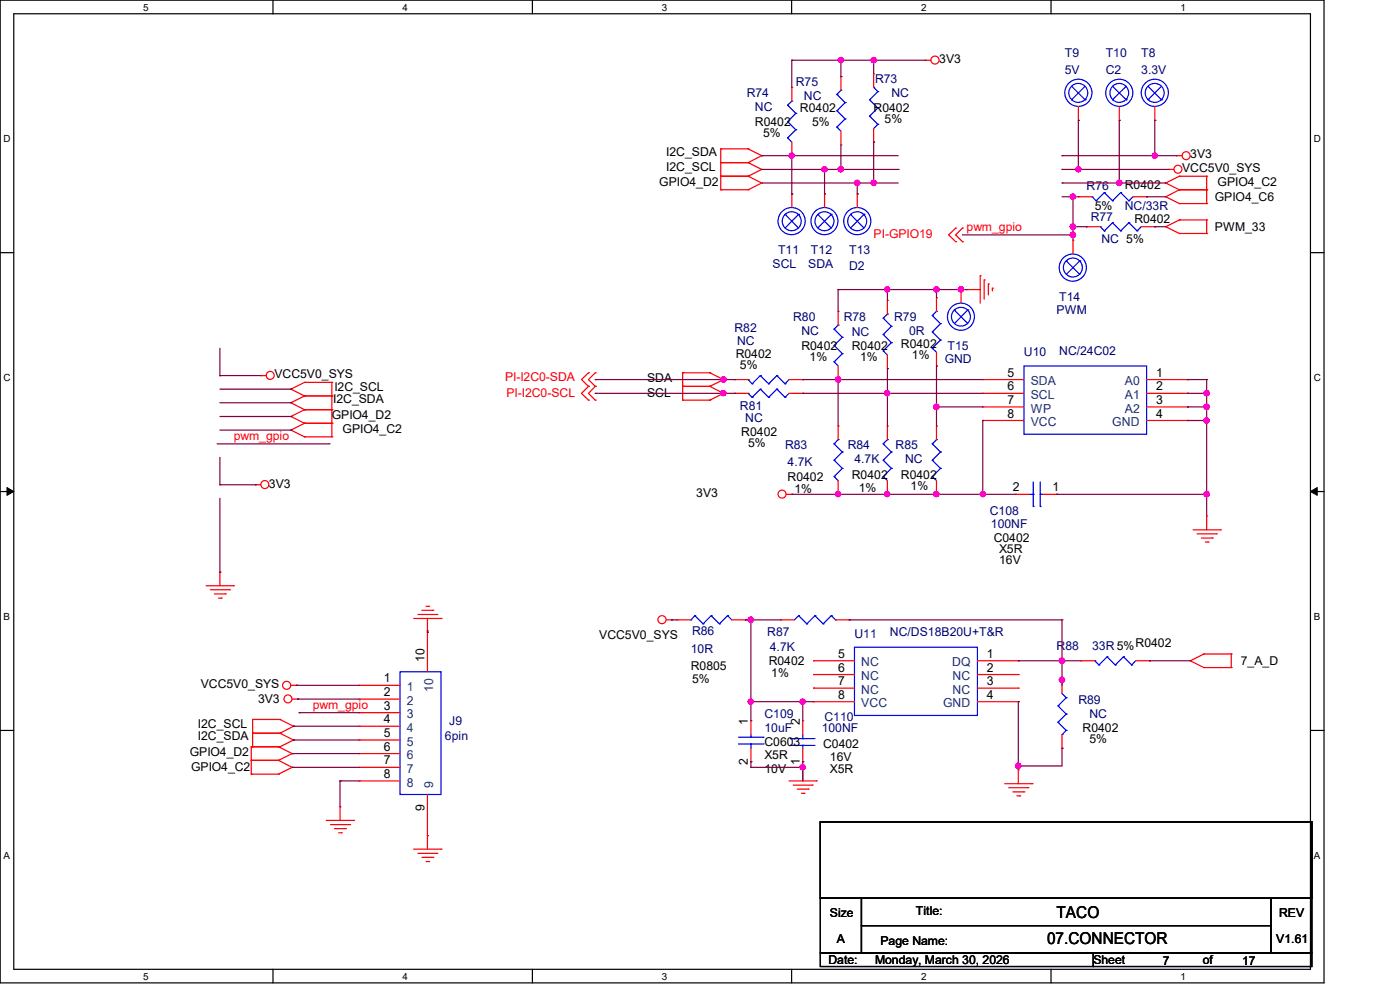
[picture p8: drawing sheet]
<svg xmlns="http://www.w3.org/2000/svg" width="297mm" height="210mm" viewBox="0 0 297 210" stroke-linecap="round" stroke-linejoin="round" font-family="sans-serif">
<g fill="none" stroke="#000" stroke-width=".25">
<path d="M0 0h280.9v208.5h-280.9zM2.9 2.9h275.1v202.7h-275.1zM57.9 0v2.9M112.9 0v2.9M167.9 0v2.9M223 0v2.9M0 53.6h2.9M278 53.6h2.9M0 104.3h2.9M278 104.3h2.9M0 154.9h2.9M278 154.9h2.9"/>
<path d="M174 174.3h104.3v16.2h-104.3zM174 190.5h8.8v11.6h-8.8zM182.8 190.5h86.8v5.8h-86.8zM182.8 196.3h86.8v5.8h-86.8zM269.6 190.5h8.7v11.6h-8.7zM57.9 205.6v2.9M112.9 205.6v2.9M167.9 205.6v2.9M174 202.1h57.9v2.9h-57.9zM223 205.6v2.9M231.9 202.1h46.4v2.9h-46.4z"/>
</g>
<path d="M1.5 103.4l1.4 .9-1.4 .8zM278 104.3l1.4-.9v1.7z" fill="#000"/>
<path d="M1.5 103.4l1.4 .9-1.4 .8zM278 104.3l1.4-.9v1.7z" fill="none" stroke="#000" stroke-width=".21"/>
<g fill="none" stroke="#f00" stroke-width=".25">
<path d="M168 18.5h.1M168 18.5v3M178.4 16.3h.1M178.4 16.3v2.8M185.3 15.7h.1M185.3 15.7v2.8M196.3 12.8h.1M196.3 12.8h1.2M152.9 37.4h.1M152.9 34.5h.1M152.9 31.6h.1M152.9 34.5h5.8"/>
<path d="M152.9 37.4h5.8M152.9 31.6v8.7M152.9 31.6h5.8M158.7 34.5h.1M158.7 37.4h.1M158.7 31.6h.1M158.7 34.5l2.9 1.4M158.7 31.6l2.9 1.4M158.7 37.4l2.9 1.4M161.6 35.9h.1M161.6 33h.1M161.6 38.8h.1"/>
<path d="M161.6 35.9l-2.9 1.5M161.6 33l-2.9 1.5M161.6 38.8l-2.9 1.5M168 33h.1M168 30.1v2.9M178.4 30.7h.1M178.4 27.8v2.9M185.3 30.1h.1M185.3 27.3v2.8M228.8 25.5h.1M228.8 22.6v2.9M237.4 25.5h.1"/>
<path d="M237.4 22.6v2.9M245 25.5h.1M245 22.6v2.9M247.3 38.8h.1M247.3 38.8l2.9 1.5M247.9 35.9h.1M247.9 35.9h1.1M249.6 33h.1M249.6 33h1.2M250.2 37.4h.1M250.2 37.4h5.8M250.2 37.4l-2.9 1.4"/>
<path d="M256 37.4h.1M256 37.4v5.8M152.9 40.3h.1M152.9 40.3h5.8M158.7 40.3h.1M168 41.1h.1M168 41.1v2.9M174.9 41.1h.1M174.9 41.1v2.9M181.9 41.1h.1M181.9 41.1v2.9M202.7 51.3h.1"/>
<path d="M202.7 48.4h.1M202.7 48.4l-1.4 1.4 1.4 1.5M204.2 51.3h.1M204.2 48.4h.1M204.2 48.4l-1.5 1.4 1.5 1.5M207.9 58.5h.1M207.9 58.5v5.8M208.8 59.4h.1M208.8 59.4v4.1M227.6 51h.1M227.6 51v2.9M228.8 41.7h.1"/>
<path d="M228.8 41.7h2.9M230.5 48.1h.1M230.5 48.1h2.9M240.4 41.7h2.8M242.1 48.1h2.9M243.2 41.7h.1M245 48.1h.1M247.3 41.7h.1M247.3 48.1h.1M247.3 41.7l2.9 1.5M247.3 48.1l2.9 1.4M250.2 40.3h.1"/>
<path d="M250.2 43.2h.1M250.2 46.7h.1M250.2 49.5h.1M250.2 40.3h5.8M250.2 40.3l-2.9 1.4M250.2 43.2h5.8M250.2 46.7h5.8M250.2 46.7l-2.9 1.4M250.2 49.5h5.8M256 43.2h.1M256 40.3h.1M256 49.5h.1"/>
<path d="M256 46.7h.1M256 46.7v2.8M55.3 79.7h.1M55.3 79.7h1.2M124.8 79.1h.1M124.8 79.1l-1.4 1.4 1.4 1.5M126.3 79.1h.1M126.3 79.1l-1.5 1.4 1.5 1.5M144.8 79.1h.1M144.8 79.1h5.8M144.8 79.1v5.8M150.6 79.1h.1"/>
<path d="M150.6 79.1l2.9 1.4M177.8 66h.1M177.8 66v3M177.8 77.6v2.9M188.3 78.2h.1M188.3 63.7h.1M188.3 63.7v2.9M188.3 75.3v2.9M198.7 77.6h.1M198.7 63.2h.1M198.7 63.2v2.8M198.7 74.7v2.9"/>
<path d="M203.9 61.4h.1M203.9 61.4v2.9M205 61.4h.1M205 61.4h2.9M209.7 60.2h.1M209.7 60.2v2.4M210.5 61.1h.1M210.5 61.1v.6M61.7 88.3h.1M61.7 85.4h.1M61.7 82.5h.1M61.7 91.2h.1"/>
<path d="M61.7 88.3l2.9 1.5M61.7 85.4l2.9 1.5M61.7 82.5l2.9 1.5M61.7 91.2l2.9 1.5M64.6 89.8h.1M64.6 86.9h.1M64.6 84h.1M64.6 81.1h.1M64.6 92.7h.1M64.6 89.8h5.8M64.6 86.9l-2.9 1.4M64.6 86.9h5.8"/>
<path d="M64.6 84h5.8M64.6 84l-2.9 1.4M64.6 81.1h5.8M64.6 81.1l-2.9 1.4M64.6 92.7h5.8M64.6 89.8l-2.9 1.4M70.4 86.9h.1M70.4 89.8h.1M70.4 84h.1M70.4 81.1h.1M70.4 92.7h.1M70.4 81.1v11.6"/>
<path d="M124.8 84.9h.1M124.8 82h.1M124.8 82l-1.4 1.4 1.4 1.5M126.3 84.9h.1M126.3 82h.1M126.3 82l-1.5 1.4 1.5 1.5M144.8 82h.1M144.8 84.9h.1M144.8 82h5.8M144.8 84.9h5.8M150.6 82h.1M150.6 84.9h.1"/>
<path d="M150.6 82l2.9 1.4M153.5 80.5h.1M153.5 83.4h.1M153.5 80.5l-2.9 1.5M153.5 83.4l-2.9 1.5M155.8 83.4h.1M155.8 80.5h.1M155.8 83.4h2.9M155.8 80.5h2.9M167.4 83.4h2.9M167.4 80.5h2.9M170.3 83.4h.1"/>
<path d="M170.3 80.5h.1M177.8 80.5h.1M177.8 90.4h.1M177.8 90.4v2.9M188.3 90.4h.1M188.3 90.4v2.9M198.7 90.4h.1M198.7 90.4v2.9M208.5 86.3h.1M208.5 89.2h.1M208.5 80.5h.1M208.5 83.4h.1"/>
<path d="M208.5 83.4h8.7M208.5 86.3h8.7M208.5 89.2h8.7M208.5 80.5h8.7M243.2 83.4h8.7M243.2 86.3h8.7M243.2 89.2h8.7M243.2 80.5h8.7M251.9 86.3h.1M251.9 89.2h.1M251.9 80.5h.1M251.9 83.4h.1"/>
<path d="M54.2 102.8h.1M54.2 102.8h1.1M166.8 104.9h1.2M168 104.9h.1M177.8 104.9h.1M177.8 101.9v3M188.3 104.9h.1M188.3 101.9v3M198.7 104.9h.1M198.7 101.9v3M215.5 104.9h.1M215.5 104.9h2.9"/>
<path d="M221.2 104.9h3M224.2 104.9h.1M253.1 112.4h5.8M254 113.2h4M254.8 114.1h2.4M255.7 115h.6M256 109.5h.1M256 109.5v2.9M256.3 115h.1M257.2 114.1h.1M258 113.2h.1M258.9 112.4h.1"/>
<path d="M43.7 124.2h5.8M44.6 125.1h4.1M45.5 126h2.3M46.4 126.9h.5M46.7 121.4h.1M46.7 121.4v2.8M46.9 126.9h.1M47.8 126h.1M48.7 125.1h.1M49.5 124.2h.1M87.8 131.2h5.8M88.6 130.3h4.1"/>
<path d="M89.5 129.5h2.3M90.4 128.6h.5M90.7 134.1h.1M90.7 133.8h.1M90.7 131.2v11.3M90.9 128.6h.1M91.8 129.5h.1M92.7 130.3h.1M93.6 131.2h.1M141.4 131.5h1.1M142.5 131.5h.1M143.6 131.5h.1"/>
<path d="M143.6 131.5h3M155.2 131.5h2.9M158.1 131.5h.1M165.7 131.5h.1M165.7 131.5h2.8M177.2 131.5h2.9M180.1 131.5h.1M255.4 138.7h.1M255.4 138.7l-2.9 1.5M255.4 138.7h5.8M261.2 138.7h.1M261.2 138.7v2.9"/>
<path d="M53.3 158.4h.1M53.3 158.4h6.1M53.3 158.4v5.8M53.6 158.4h.1M53.6 155.5h.1M53.6 152.6h.1M53.6 155.5h5.8M53.6 152.6v5.8M53.6 152.6h5.8M59.1 158.4h.1M59.1 158.4l2.9 1.5M59.4 155.5h.1"/>
<path d="M59.4 158.4h.1M59.4 152.6h.1M59.4 155.5l2.9 1.5M59.4 152.6l2.9 1.5M61.7 145.4h1.2M62 159.9h.1M62 159.9l-2.9 1.4M62 148.3h1.2M62.3 157h.1M62.3 154.1h.1M62.3 157l-2.9 1.4M62.3 154.1l-2.9 1.4"/>
<path d="M62.9 145.4h.1M63.2 148.3h.1M76.2 145.4h.1M76.2 148.3h.1M76.2 151.2h.1M76.2 154.1h.1M76.2 157h.1M76.2 159.9h.1M76.2 148.3h8.7M76.2 145.4h8.7M76.2 151.2h8.7M76.2 154.1h8.7"/>
<path d="M76.2 157h8.7M76.2 159.9h8.7M159.3 152.9h.1M159.3 152.9v2.9M159.3 158.7v2.9M170.3 152.9h.1M170.3 152.9v2.9M170.3 158.7v2.9M172.6 146h.1M172.6 148.8h.1M172.6 140.2h.1M172.6 143.1h.1"/>
<path d="M172.6 146h8.7M172.6 148.8h8.7M172.6 140.2h8.7M172.6 143.1h8.7M207.3 146h8.7M207.3 148.8h8.7M207.3 140.2h8.7M207.3 143.1h8.7M216 146h.1M216 148.8h.1M216 140.2h.1M216 143.1h.1"/>
<path d="M225.3 144.2h.1M225.3 158.7h.1M225.3 144.2v2.9M225.3 155.8v2.9M229.4 140.2h.1M229.4 140.2h2.8M240.9 140.2h2.9M243.8 140.2h.1M252.5 140.2h.1M252.5 140.2l2.9 1.4M255.4 141.6h.1M255.4 141.6h5.8"/>
<path d="M261.2 141.6h.1M53.3 161.3h.1M53.3 164.2h.1M53.3 161.3h5.8M53.3 164.2h5.8M59.1 161.3h.1M59.1 164.2h.1M59.1 161.3l2.9 1.5M62 162.8h.1M62 162.8l-2.9 1.4M69.2 174h5.8M70.1 174.9h4.1"/>
<path d="M71 175.8h2.3M71.8 176.7h.6M72.1 171.2h.1M72.1 171.2v2.8M72.4 176.7h.1M73.3 175.8h.1M74.2 174.9h.1M75 174h.1M76.2 162.8h.1M76.2 165.7h.1M76.2 165.7h8.7M76.2 162.8h8.7"/>
<path d="M90.7 177.2h.1M90.7 168.5v11.6M159.3 161.6h.1M167.4 165.7h5.8M168.3 166.5h4M169.1 167.4h2.3M170 168.3h.6M170.3 162.8h.1M170.3 161.6h.1M170.3 162.8v2.9M170.6 168.3h.1M171.4 167.4h.1"/>
<path d="M172.3 166.5h.1M173.2 165.7h.1M213.1 166.2h5.8M214 167.1h4.1M214.9 168h2.3M215.7 168.8h.6M216 163.3h.1M216 163.3v2.9M216.3 168.8h.1M217.2 168h.1M218.1 167.1h.1M218.9 166.2h.1"/>
<path d="M87.8 180.1h5.8M88.6 181h4.1M89.5 181.9h2.3M90.4 182.8h.5M90.9 182.8h.1M91.8 181.9h.1M92.7 181h.1M93.6 180.1h.1"/>
<circle cx="198.4" cy="12.7" r=".86"/>
<circle cx="249.9" cy="35.9" r=".85"/>
<circle cx="251.6" cy="33" r=".85"/>
<circle cx="57.3" cy="79.6" r=".85"/>
<circle cx="56.2" cy="102.8" r=".85"/>
<circle cx="165.9" cy="104.8" r=".85"/>
<circle cx="140.4" cy="131.5" r=".86"/>
<circle cx="60.8" cy="145.4" r=".86"/>
<circle cx="61.1" cy="148.3" r=".85"/>
</g>
<g fill="none" stroke="#00f" stroke-width=".25">
<path d="M178.4 19.1h.1M178.4 19.1l-.9 .9M185.3 18.5h.1M185.3 18.5l.9 .9M186.2 19.4h.1M186.2 19.4l-1.7 1.8M227.3 18.3l2.9 2.9M230.2 18.3l-2.9 2.9M236 18.3l2.9 2.9M238.9 18.3l-2.9 2.9M243.5 18.3l2.9 2.9M246.4 18.3l-2.9 2.9"/>
<path d="M167.1 29.3h.1M167.1 25.8h.1M167.1 22.3h.1M167.1 29.3l.9 .8M167.1 25.8l1.7 1.7M167.1 22.3l1.7 1.7M168 21.5h.1M168 21.5l-.9 .8M168.8 27.5h.1M168.8 24h.1M168.8 27.5l-1.7 1.8M168.8 24l-1.7 1.8"/>
<path d="M177.5 27h.1M177.5 23.5h.1M177.5 20h.1M177.5 27l.9 .8M177.5 23.5l1.8 1.7M177.5 20l1.8 1.8M179.3 25.2h.1M179.3 21.8h.1M179.3 25.2l-1.8 1.8M179.3 21.8l-1.8 1.7M184.5 24.6h.1M184.5 21.2h.1"/>
<path d="M184.5 24.6l1.7 1.8M184.5 21.2l1.7 1.7M186.2 26.4h.1M186.2 22.9h.1M186.2 26.4l-.9 .9M186.2 22.9l-1.7 1.7M227.3 21.2h.1M230.2 21.2h.1M236 21.2h.1M238.9 21.2h.1M243.5 21.2h.1M246.4 21.2h.1"/>
<path d="M166.5 45.5h.1M166.5 45.5l2.9 2.9M169.4 45.5h.1M169.4 45.5l-2.9 2.9M173.5 45.5h.1M173.5 45.5l2.9 2.9M176.4 45.5h.1M176.4 45.5l-2.9 2.9M180.4 45.5h.1M180.4 45.5l2.9 2.9M183.3 45.5h.1M183.3 45.5l-2.9 2.9"/>
<path d="M226.2 55.3h.1M226.2 55.3l2.9 2.9M229.1 55.3h.1M229.1 55.3l-2.9 2.9M231.7 41.7h.1M231.7 41.7l.8 .9M232.5 42.6h.1M233.4 48.1h.1M233.4 48.1l.9 .9M234.3 40.9h.1M234.3 49h.1M234.3 40.9l1.7 1.7"/>
<path d="M234.3 40.9l-1.8 1.7M236 42.6h.1M236 47.2h.1M236 47.2l1.7 1.8M236 47.2l-1.7 1.8M237.7 40.9h.1M237.7 49h.1M237.7 40.9l1.8 1.7M237.7 40.9l-1.7 1.7M239.5 42.6h.1M239.5 47.2h.1M239.5 47.2l1.7 1.8"/>
<path d="M239.5 47.2l-1.8 1.8M240.4 41.7l-.9 .9M241.2 49h.1M242.1 48.1l-.9 .9M161.3 79.7h.1M161.3 79.7l1.8 1.7M161.3 79.7l-1.7 1.7M164.8 79.7h.1M164.8 79.7l1.7 1.7M164.8 79.7l-1.7 1.7M177 76.8h.1M177 73.3h.1"/>
<path d="M177 69.8h.1M177 76.8l.8 .8M177 73.3l1.7 1.7M177 69.8l1.7 1.7M177.8 69h.1M177.8 69l-.8 .8M178.7 75h.1M178.7 71.5h.1M178.7 75l-1.7 1.8M178.7 71.5l-1.7 1.8M187.4 74.4h.1M187.4 71h.1"/>
<path d="M187.4 67.5h.1M187.4 74.4l.9 .9M187.4 71l1.7 1.7M187.4 67.5l1.7 1.7M188.3 66.6h.1M188.3 66.6l-.9 .9M189.1 72.7h.1M189.1 69.2h.1M189.1 72.7l-1.7 1.7M189.1 69.2l-1.7 1.8M197.8 73.9h.1M197.8 70.4h.1"/>
<path d="M197.8 66.9h.1M197.8 73.9l.9 .8M197.8 70.4l1.7 1.7M197.8 66.9l1.7 1.8M198.7 66h.1M198.7 66l-.9 .9M199.5 72.1h.1M199.5 68.7h.1M199.5 72.1l-1.7 1.8M199.5 68.7l-1.7 1.7M202.4 65.7h.1M202.4 65.7l2.9 3"/>
<path d="M205.3 65.7h.1M205.3 65.7l-2.9 3M217.2 77.6h26v14.5h-26zM158.7 83.4h.1M158.7 80.5h.1M158.7 83.4l.9 .9M158.7 80.5l.9 .9M159.6 84.3h.1M159.6 81.4h.1M161.3 82.5h.1M161.3 82.5l1.8 1.8M161.3 82.5l-1.7 1.8"/>
<path d="M163.1 84.3h.1M163.1 81.4h.1M164.8 82.5h.1M164.8 82.5l1.7 1.8M164.8 82.5l-1.7 1.8M166.5 84.3h.1M166.5 81.4h.1M167.4 83.4l-.9 .9M167.4 80.5l-.9 .9M177 97.6h.1M177 94.1h.1M177 97.6l1.7 1.8"/>
<path d="M177 94.1l1.7 1.8M177.8 93.3h.1M177.8 93.3l-.8 .8M178.7 99.4h.1M178.7 95.9h.1M178.7 99.4l-1.7 1.7M178.7 95.9l-1.7 1.7M187.4 97.6h.1M187.4 94.1h.1M187.4 97.6l1.7 1.8M187.4 94.1l1.7 1.8M188.3 93.3h.1"/>
<path d="M188.3 93.3l-.9 .8M189.1 99.4h.1M189.1 95.9h.1M189.1 99.4l-1.7 1.7M189.1 95.9l-1.7 1.7M197.8 97.6h.1M197.8 94.1h.1M197.8 97.6l1.7 1.8M197.8 94.1l1.7 1.8M198.7 93.3h.1M198.7 93.3l-.9 .8M199.5 99.4h.1"/>
<path d="M199.5 95.9h.1M199.5 99.4l-1.7 1.7M199.5 95.9l-1.7 1.7M177 101.1h.1M177 101.1l.8 .8M187.4 101.1h.1M187.4 101.1l.9 .8M197.8 101.1h.1M197.8 101.1l.9 .8M218.4 104.9h.8M219.2 107.4h.1M219.2 104.9h.1"/>
<path d="M219.2 102.2v5.2M220.7 104.9h.1M220.7 107.4h.1M220.7 104.9h.5M220.7 102.2v5.2M146.6 131.5h.1M147.4 130.6h.1M147.4 130.6l1.7 1.7M147.4 130.6l-.8 .9M149.1 132.3h.1M150.9 130.6h.1M150.9 130.6l1.7 1.7"/>
<path d="M150.9 130.6l-1.8 1.7M152.6 132.3h.1M154.3 130.6h.1M154.3 130.6l.9 .9M154.3 130.6l-1.7 1.7M169.4 130.6h.1M169.4 130.6l-.9 .9M169.4 130.6l1.8 1.7M171.2 132.3h.1M172.9 130.6h.1M172.9 130.6l-1.7 1.7M172.9 130.6l1.7 1.7"/>
<path d="M174.6 132.3h.1M176.4 130.6h.1M176.4 130.6l-1.8 1.7M176.4 130.6l.8 .9M177.2 131.5h.1M181.3 137.3h26v14.5h-26zM234.9 139.3h.1M234.9 139.3l-1.8 1.8M234.9 139.3l1.7 1.8M238.3 139.3h.1M238.3 139.3l-1.7 1.8M238.3 139.3l1.8 1.8"/>
<path d="M84.9 142.5h8.7v26h-8.7zM156.7 157.8h5.2M156.7 156.4h5.2M159.3 156.4h.1M159.3 157.8h.1M159.3 155.8v.6M159.3 157.8v.9M161.9 157.8h.1M161.9 156.4h.1M167.7 156.7h.1M167.7 158.1h.1M167.7 156.7h5.2"/>
<path d="M167.7 158.1h5.2M170.3 158.1h.1M170.3 156.7h.1M170.3 155.8v.9M170.3 158.1v.6M224.5 149.7h.1M224.5 153.2h.1M224.5 149.7l1.7 1.8M224.5 153.2l1.7 1.7M225.3 155.8h.1M225.3 147.1l.9 .9M226.2 148h.1"/>
<path d="M226.2 151.5h.1M226.2 154.9h.1M226.2 148l-1.7 1.7M226.2 151.5l-1.7 1.7M226.2 154.9l-.9 .9M232.2 140.2h.1M232.2 140.2l.9 .9M233.1 141.1h.1M236.6 141.1h.1M240.1 141.1h.1M240.9 140.2l-.8 .9"/>
<circle cx="228.7" cy="19.7" r="2.01"/>
<circle cx="228.8" cy="19.7" r="2.88"/>
<circle cx="237.4" cy="19.7" r="2"/>
<circle cx="237.4" cy="19.7" r="2.88"/>
<circle cx="245" cy="19.7" r="2.01"/>
<circle cx="245" cy="19.7" r="2.88"/>
<circle cx="167.9" cy="46.9" r="2.88"/>
<circle cx="168" cy="46.9" r="2.01"/>
<circle cx="174.9" cy="46.9" r="2.87"/>
<circle cx="174.9" cy="46.9" r="2.01"/>
<circle cx="181.8" cy="46.9" r="2.01"/>
<circle cx="181.9" cy="46.9" r="2.88"/>
<circle cx="227.6" cy="56.8" r="2.88"/>
<circle cx="227.6" cy="56.7" r="2.01"/>
<circle cx="203.8" cy="67.2" r="2.87"/>
<circle cx="203.9" cy="67.2" r="2"/>
</g>
<path d="M198.7 77.6h.1M198.7 77.6v8.7M170.3 80.5h.1M170.3 80.5h7.5M198.7 86.3h.1M198.7 86.3h9.8M142.5 131.5h.1M142.5 131.5h1.1" fill="none" stroke="#800040" stroke-width=".25"/>
<circle cx="198.6" cy="86.3" r=".57" fill="#f0f"/>
<circle cx="198.6" cy="86.3" r=".57" fill="none" stroke="#f0f" stroke-width=".25"/>
<path d="M198.7 86.3h.1M198.7 86.3v4.1M208.5 89.2h.1M208.5 89.2v15.7M208.5 104.9h.1M208.5 104.9h7" fill="none" stroke="#800040" stroke-width=".25"/>
<circle cx="208.5" cy="104.8" r=".55" fill="#f0f"/>
<circle cx="208.5" cy="104.8" r=".55" fill="none" stroke="#f0f" stroke-width=".25"/>
<path d="M177.8 104.9h.1M177.8 104.9h10.5" fill="none" stroke="#800040" stroke-width=".25"/>
<circle cx="188.2" cy="104.8" r=".55" fill="#f0f"/>
<circle cx="188.2" cy="104.8" r=".55" fill="none" stroke="#f0f" stroke-width=".25"/>
<circle cx="177.8" cy="104.8" r=".55" fill="#f0f"/>
<circle cx="177.8" cy="104.8" r=".55" fill="none" stroke="#f0f" stroke-width=".25"/>
<path d="M198.7 104.9h.1M198.7 104.9h9.8M224.2 104.9h.1M224.2 104.9h31.8" fill="none" stroke="#800040" stroke-width=".25"/>
<circle cx="198.7" cy="104.8" r=".56" fill="#f0f"/>
<circle cx="198.7" cy="104.8" r=".56" fill="none" stroke="#f0f" stroke-width=".25"/>
<path d="M188.3 78.2h.1M188.3 78.2v12.2M177.8 80.5h.1M177.8 80.5v9.9M188.3 83.4h.1M188.3 83.4h20.2M251.9 89.2h.1M251.9 89.2h4.1M256 89.2h.1M256 89.2v15.7M188.3 104.9h.1M188.3 104.9h10.4" fill="none" stroke="#800040" stroke-width=".25"/>
<circle cx="177.8" cy="80.5" r=".56" fill="#f0f"/>
<circle cx="177.8" cy="80.5" r=".56" fill="none" stroke="#f0f" stroke-width=".25"/>
<path d="M170.3 83.4h.1M170.3 83.4h18" fill="none" stroke="#800040" stroke-width=".25"/>
<circle cx="188.2" cy="83.4" r=".55" fill="#f0f"/>
<circle cx="188.2" cy="83.4" r=".55" fill="none" stroke="#f0f" stroke-width=".25"/>
<path d="M177.8 61.4h.1M177.8 61.4v4.6M177.8 61.4h10.5M177.8 80.5h.1M177.8 80.5h30.7" fill="none" stroke="#800040" stroke-width=".25"/>
<circle cx="188.2" cy="61.4" r=".55" fill="#f0f"/>
<circle cx="188.2" cy="61.4" r=".55" fill="none" stroke="#f0f" stroke-width=".25"/>
<path d="M188.3 61.4h.1M188.3 61.4h10.4" fill="none" stroke="#800040" stroke-width=".25"/>
<circle cx="198.7" cy="61.4" r=".56" fill="#f0f"/>
<circle cx="198.7" cy="61.4" r=".56" fill="none" stroke="#f0f" stroke-width=".25"/>
<path d="M188.3 61.4h.1M188.3 61.4v2.3M198.7 61.4h.1M198.7 61.4h5.2M198.7 61.4v1.8M203.9 61.4h.1M256 104.9h.1M256 104.9v4.6M159.3 131.5h.1M159.3 131.5h6.4" fill="none" stroke="#800040" stroke-width=".25"/>
<circle cx="256" cy="104.8" r=".56" fill="#f0f"/>
<circle cx="256" cy="104.8" r=".56" fill="none" stroke="#f0f" stroke-width=".25"/>
<path d="M170.3 148.8h.1M170.3 148.8v4.1" fill="none" stroke="#800040" stroke-width=".25"/>
<circle cx="170.3" cy="148.8" r=".55" fill="#f0f"/>
<circle cx="170.3" cy="148.8" r=".55" fill="none" stroke="#f0f" stroke-width=".25"/>
<path d="M225.3 140.2h.1M225.3 140.2v4" fill="none" stroke="#800040" stroke-width=".25"/>
<circle cx="225.3" cy="144.2" r=".57" fill="#f0f"/>
<circle cx="225.3" cy="144.2" r=".57" fill="none" stroke="#f0f" stroke-width=".25"/>
<path d="M180.1 131.5h.1M180.1 131.5h45.2M225.3 131.5h.1M225.3 131.5v8.7h-9.3M216 140.2h.1M225.3 144.2h.1M225.3 144.2v1.2" fill="none" stroke="#800040" stroke-width=".25"/>
<circle cx="225.3" cy="140.1" r=".57" fill="#f0f"/>
<circle cx="225.3" cy="140.1" r=".57" fill="none" stroke="#f0f" stroke-width=".25"/>
<path d="M158.1 131.5h.1M158.1 131.5h1.2M159.3 131.5h.1M159.3 131.5v17.3M225.3 140.2h.1M225.3 140.2h4.1M243.8 140.2h.1M243.8 140.2h8.7" fill="none" stroke="#800040" stroke-width=".25"/>
<circle cx="159.3" cy="148.8" r=".55" fill="#f0f"/>
<circle cx="159.3" cy="148.8" r=".55" fill="none" stroke="#f0f" stroke-width=".25"/>
<circle cx="159.2" cy="131.5" r=".56" fill="#f0f"/>
<circle cx="159.2" cy="131.5" r=".56" fill="none" stroke="#f0f" stroke-width=".25"/>
<path d="M159.3 148.8h.1M159.3 148.8v4.1M216 148.8h.1M216 148.8v13.7" fill="none" stroke="#800040" stroke-width=".25"/>
<circle cx="216" cy="162.5" r=".56" fill="#f0f"/>
<circle cx="216" cy="162.5" r=".56" fill="none" stroke="#f0f" stroke-width=".25"/>
<path d="M225.3 158.7h.1M225.3 158.7v3.8M159.3 161.6h.1M159.3 162.8h.1M159.3 161.6v1.2M170.3 161.6h.1M170.3 161.6v1.2h-11M216 162.5h.1M216 162.5v.8" fill="none" stroke="#800040" stroke-width=".25"/>
<circle cx="170.3" cy="162.7" r=".55" fill="#f0f"/>
<circle cx="170.3" cy="162.7" r=".55" fill="none" stroke="#f0f" stroke-width=".25"/>
<path d="M251.9 80.5h.1M251.9 80.5h4.1M256 80.5h.1M256 80.5v2.9M168 104.9h.1M168 104.9h9.8M170.3 162.8h.1M170.3 162.8v2.9" fill="none" stroke="#800040" stroke-width=".25"/>
<circle cx="256" cy="83.4" r=".56" fill="#f0f"/>
<circle cx="256" cy="83.4" r=".56" fill="none" stroke="#f0f" stroke-width=".25"/>
<path d="M251.9 83.4h.1M251.9 86.3h.1M251.9 83.4h4.1M251.9 86.3h4.1M256 86.3h.1M256 86.3v2.9" fill="none" stroke="#800040" stroke-width=".25"/>
<circle cx="256" cy="89.2" r=".56" fill="#f0f"/>
<circle cx="256" cy="89.2" r=".56" fill="none" stroke="#f0f" stroke-width=".25"/>
<circle cx="256" cy="86.3" r=".57" fill="#f0f"/>
<circle cx="256" cy="86.3" r=".57" fill="none" stroke="#f0f" stroke-width=".25"/>
<g fill="none" stroke="#800040" stroke-width=".25">
<path d="M161.6 33h.1M161.6 33h6.4M161.6 38.8h20.3M181.9 38.8h.1M225.3 33h.1M225.3 35.9h.1M225.3 33h19.7M225.3 35.9h3.5M243.2 41.7h.1M243.2 41.7h4.1M256 83.4h.1M256 83.4v2.9"/>
<path d="M170.3 148.8h.1M170.3 148.8h2.3M216 162.5h.1M216 162.5h9.3"/>
</g>
<circle cx="181.8" cy="38.8" r=".57" fill="#f0f"/>
<circle cx="181.8" cy="38.8" r=".57" fill="none" stroke="#f0f" stroke-width=".25"/>
<path d="M168 33h.1M168 33h22.5" fill="none" stroke="#800040" stroke-width=".25"/>
<circle cx="167.9" cy="33" r=".55" fill="#f0f"/>
<circle cx="167.9" cy="33" r=".55" fill="none" stroke="#f0f" stroke-width=".25"/>
<path d="M178.4 35.9h.1M178.4 30.7v5.2M178.4 35.9h12.1M185.3 30.1h.1M185.3 38.8h.1M185.3 30.1v8.7M185.3 38.8h5.2M190.5 35.9h.1" fill="none" stroke="#800040" stroke-width=".25"/>
<circle cx="185.3" cy="38.8" r=".56" fill="#f0f"/>
<circle cx="185.3" cy="38.8" r=".56" fill="none" stroke="#f0f" stroke-width=".25"/>
<path d="M168 12.8h.1M168 12.8h10.4" fill="none" stroke="#800040" stroke-width=".25"/>
<circle cx="178.4" cy="12.7" r=".56" fill="#f0f"/>
<circle cx="178.4" cy="12.7" r=".56" fill="none" stroke="#f0f" stroke-width=".25"/>
<path d="M168 12.8h.1M168 12.8v5.7M178.4 16.3h.1M178.4 12.8h.1M178.4 12.8v3.5M178.4 12.8h17.9M185.3 12.8h.1M185.3 12.8v2.9" fill="none" stroke="#800040" stroke-width=".25"/>
<circle cx="185.3" cy="12.7" r=".55" fill="#f0f"/>
<circle cx="185.3" cy="12.7" r=".55" fill="none" stroke="#f0f" stroke-width=".25"/>
<path d="M161.6 35.9h16.8M168 33v8.1M174.9 35.9h.1M174.9 35.9v5.2M178.4 35.9h.1M225.3 38.8h.1M225.3 38.8h12.1M168 41.1h.1M174.9 41.1h.1" fill="none" stroke="#800040" stroke-width=".25"/>
<circle cx="174.9" cy="35.9" r=".56" fill="#f0f"/>
<circle cx="174.9" cy="35.9" r=".56" fill="none" stroke="#f0f" stroke-width=".25"/>
<circle cx="178.4" cy="35.9" r=".56" fill="#f0f"/>
<circle cx="178.4" cy="35.9" r=".56" fill="none" stroke="#f0f" stroke-width=".25"/>
<path d="M185.3 38.8h.1M185.3 38.8h-3.4v2.3M228.8 35.9h.1M228.8 25.5h.1M228.8 35.9h19.1M228.8 25.5v10.4M245 33h.1M245 33h4.6M181.9 41.1h.1" fill="none" stroke="#800040" stroke-width=".25"/>
<circle cx="228.8" cy="35.9" r=".55" fill="#f0f"/>
<circle cx="228.8" cy="35.9" r=".55" fill="none" stroke="#f0f" stroke-width=".25"/>
<path d="M245 25.5h.1M245 25.5v7.5" fill="none" stroke="#800040" stroke-width=".25"/>
<circle cx="245" cy="33" r=".55" fill="#f0f"/>
<circle cx="245" cy="33" r=".55" fill="none" stroke="#f0f" stroke-width=".25"/>
<path d="M203.9 61.4h1.1M205 61.4h.1" fill="none" stroke="#800040" stroke-width=".25"/>
<circle cx="203.9" cy="61.4" r=".56" fill="#f0f"/>
<circle cx="203.9" cy="61.4" r=".56" fill="none" stroke="#f0f" stroke-width=".25"/>
<path d="M237.4 25.5h.1M237.4 25.5v13.3" fill="none" stroke="#800040" stroke-width=".25"/>
<circle cx="237.4" cy="38.8" r=".56" fill="#f0f"/>
<circle cx="237.4" cy="38.8" r=".56" fill="none" stroke="#f0f" stroke-width=".25"/>
<path d="M237.4 38.8h.1M237.4 38.8h9.9M225.3 41.7h3.5M227.6 41.7h.1M227.6 48.1h.1M227.6 41.7v6.4M159.3 148.8h11M170.3 148.8h.1" fill="none" stroke="#800040" stroke-width=".25"/>
<circle cx="227.6" cy="41.7" r=".56" fill="#f0f"/>
<circle cx="227.6" cy="41.7" r=".56" fill="none" stroke="#f0f" stroke-width=".25"/>
<path d="M227.6 48.1h2.9M230.5 48.1h.1" fill="none" stroke="#800040" stroke-width=".25"/>
<circle cx="227.6" cy="48.1" r=".57" fill="#f0f"/>
<circle cx="227.6" cy="48.1" r=".57" fill="none" stroke="#f0f" stroke-width=".25"/>
<path d="M227.6 49.8h.1M227.6 48.1v1.7M245 48.1h.1M245 48.1h2.3M126.3 83.4h.1M126.3 83.4h27.2" fill="none" stroke="#800040" stroke-width=".25"/>
<circle cx="153.5" cy="83.4" r=".55" fill="#f0f"/>
<circle cx="153.5" cy="83.4" r=".55" fill="none" stroke="#f0f" stroke-width=".25"/>
<path d="M126.3 80.5h.1M126.3 80.5h27.2M153.5 83.4h2.3M155.8 83.4h.1" fill="none" stroke="#800040" stroke-width=".25"/>
<circle cx="153.4" cy="80.5" r=".56" fill="#f0f"/>
<circle cx="153.4" cy="80.5" r=".56" fill="none" stroke="#f0f" stroke-width=".25"/>
<g fill="none" stroke="#800040" stroke-width=".25">
<path d="M204.2 49.8h23.4M227.6 49.8h.1M46.7 79.7h.1M46.7 73.9v5.8M46.7 79.7h8.6M46.1 94.1h23.7M46.7 97v5.8M69.8 94.1h.1M153.5 80.5h2.3M155.8 80.5h.1M46.7 102.8h.1M46.7 105.7v15.7"/>
<path d="M46.7 102.8h7.5M54.2 102.8h.1M46.7 121.4h.1"/>
</g>
<circle cx="227.6" cy="49.8" r=".57" fill="#f0f"/>
<circle cx="227.6" cy="49.8" r=".57" fill="none" stroke="#f0f" stroke-width=".25"/>
<g fill="none" stroke="#800040" stroke-width=".25">
<path d="M227.6 49.8h.1M227.6 49.8v1.2M46.7 88.3h15M46.7 85.4h15M46.7 82.5h15M46.7 91.2h15M61.7 88.3h.1M61.7 85.4h.1M61.7 82.5h.1M61.7 91.2h.1M90.7 134.1h.1M90.7 133.8v.3"/>
<path d="M62 159.9h.1M62 159.9h14.2M62.3 157h.1M62.3 154.1h.1M62.3 157h13.9M62.3 154.1h13.9M62.9 145.4h.1M62.9 145.4h13.3M63.2 148.3h.1M63.2 148.3h13M63.5 151.2h.1M63.5 151.2h12.7"/>
<path d="M62 162.8h.1M62 162.8h14.2M72.1 165.7h.1M72.1 165.7v5.5M72.1 165.7h4.1"/>
</g>
<circle cx="198.6" cy="86.3" r=".57" fill="#f0f"/>
<circle cx="198.6" cy="86.3" r=".57" fill="none" stroke="#f0f" stroke-width=".25"/>
<circle cx="208.5" cy="104.8" r=".55" fill="#f0f"/>
<circle cx="208.5" cy="104.8" r=".55" fill="none" stroke="#f0f" stroke-width=".25"/>
<circle cx="188.2" cy="104.8" r=".55" fill="#f0f"/>
<circle cx="188.2" cy="104.8" r=".55" fill="none" stroke="#f0f" stroke-width=".25"/>
<circle cx="177.8" cy="104.8" r=".55" fill="#f0f"/>
<circle cx="177.8" cy="104.8" r=".55" fill="none" stroke="#f0f" stroke-width=".25"/>
<circle cx="198.7" cy="104.8" r=".56" fill="#f0f"/>
<circle cx="198.7" cy="104.8" r=".56" fill="none" stroke="#f0f" stroke-width=".25"/>
<circle cx="177.8" cy="80.5" r=".56" fill="#f0f"/>
<circle cx="177.8" cy="80.5" r=".56" fill="none" stroke="#f0f" stroke-width=".25"/>
<circle cx="188.2" cy="83.4" r=".55" fill="#f0f"/>
<circle cx="188.2" cy="83.4" r=".55" fill="none" stroke="#f0f" stroke-width=".25"/>
<circle cx="188.2" cy="61.4" r=".55" fill="#f0f"/>
<circle cx="188.2" cy="61.4" r=".55" fill="none" stroke="#f0f" stroke-width=".25"/>
<circle cx="198.7" cy="61.4" r=".56" fill="#f0f"/>
<circle cx="198.7" cy="61.4" r=".56" fill="none" stroke="#f0f" stroke-width=".25"/>
<circle cx="256" cy="104.8" r=".56" fill="#f0f"/>
<circle cx="256" cy="104.8" r=".56" fill="none" stroke="#f0f" stroke-width=".25"/>
<circle cx="170.3" cy="148.8" r=".55" fill="#f0f"/>
<circle cx="170.3" cy="148.8" r=".55" fill="none" stroke="#f0f" stroke-width=".25"/>
<circle cx="225.3" cy="144.2" r=".57" fill="#f0f"/>
<circle cx="225.3" cy="144.2" r=".57" fill="none" stroke="#f0f" stroke-width=".25"/>
<circle cx="225.3" cy="140.1" r=".57" fill="#f0f"/>
<circle cx="225.3" cy="140.1" r=".57" fill="none" stroke="#f0f" stroke-width=".25"/>
<circle cx="159.3" cy="148.8" r=".55" fill="#f0f"/>
<circle cx="159.3" cy="148.8" r=".55" fill="none" stroke="#f0f" stroke-width=".25"/>
<circle cx="159.2" cy="131.5" r=".56" fill="#f0f"/>
<circle cx="159.2" cy="131.5" r=".56" fill="none" stroke="#f0f" stroke-width=".25"/>
<circle cx="216" cy="162.5" r=".56" fill="#f0f"/>
<circle cx="216" cy="162.5" r=".56" fill="none" stroke="#f0f" stroke-width=".25"/>
<circle cx="170.3" cy="162.7" r=".55" fill="#f0f"/>
<circle cx="170.3" cy="162.7" r=".55" fill="none" stroke="#f0f" stroke-width=".25"/>
<circle cx="256" cy="83.4" r=".56" fill="#f0f"/>
<circle cx="256" cy="83.4" r=".56" fill="none" stroke="#f0f" stroke-width=".25"/>
<circle cx="256" cy="89.2" r=".56" fill="#f0f"/>
<circle cx="256" cy="89.2" r=".56" fill="none" stroke="#f0f" stroke-width=".25"/>
<circle cx="256" cy="86.3" r=".57" fill="#f0f"/>
<circle cx="256" cy="86.3" r=".57" fill="none" stroke="#f0f" stroke-width=".25"/>
<circle cx="181.8" cy="38.8" r=".57" fill="#f0f"/>
<circle cx="181.8" cy="38.8" r=".57" fill="none" stroke="#f0f" stroke-width=".25"/>
<circle cx="167.9" cy="33" r=".55" fill="#f0f"/>
<circle cx="167.9" cy="33" r=".55" fill="none" stroke="#f0f" stroke-width=".25"/>
<circle cx="185.3" cy="38.8" r=".56" fill="#f0f"/>
<circle cx="185.3" cy="38.8" r=".56" fill="none" stroke="#f0f" stroke-width=".25"/>
<circle cx="178.4" cy="12.7" r=".56" fill="#f0f"/>
<circle cx="178.4" cy="12.7" r=".56" fill="none" stroke="#f0f" stroke-width=".25"/>
<circle cx="185.3" cy="12.7" r=".55" fill="#f0f"/>
<circle cx="185.3" cy="12.7" r=".55" fill="none" stroke="#f0f" stroke-width=".25"/>
<circle cx="174.9" cy="35.9" r=".56" fill="#f0f"/>
<circle cx="174.9" cy="35.9" r=".56" fill="none" stroke="#f0f" stroke-width=".25"/>
<circle cx="178.4" cy="35.9" r=".56" fill="#f0f"/>
<circle cx="178.4" cy="35.9" r=".56" fill="none" stroke="#f0f" stroke-width=".25"/>
<circle cx="228.8" cy="35.9" r=".55" fill="#f0f"/>
<circle cx="228.8" cy="35.9" r=".55" fill="none" stroke="#f0f" stroke-width=".25"/>
<circle cx="245" cy="33" r=".55" fill="#f0f"/>
<circle cx="245" cy="33" r=".55" fill="none" stroke="#f0f" stroke-width=".25"/>
<circle cx="203.9" cy="61.4" r=".56" fill="#f0f"/>
<circle cx="203.9" cy="61.4" r=".56" fill="none" stroke="#f0f" stroke-width=".25"/>
<circle cx="237.4" cy="38.8" r=".56" fill="#f0f"/>
<circle cx="237.4" cy="38.8" r=".56" fill="none" stroke="#f0f" stroke-width=".25"/>
<circle cx="227.6" cy="41.7" r=".56" fill="#f0f"/>
<circle cx="227.6" cy="41.7" r=".56" fill="none" stroke="#f0f" stroke-width=".25"/>
<circle cx="227.6" cy="48.1" r=".57" fill="#f0f"/>
<circle cx="227.6" cy="48.1" r=".57" fill="none" stroke="#f0f" stroke-width=".25"/>
<circle cx="153.5" cy="83.4" r=".55" fill="#f0f"/>
<circle cx="153.5" cy="83.4" r=".55" fill="none" stroke="#f0f" stroke-width=".25"/>
<circle cx="153.4" cy="80.5" r=".56" fill="#f0f"/>
<circle cx="153.4" cy="80.5" r=".56" fill="none" stroke="#f0f" stroke-width=".25"/>
<circle cx="227.6" cy="49.8" r=".57" fill="#f0f"/>
<circle cx="227.6" cy="49.8" r=".57" fill="none" stroke="#f0f" stroke-width=".25"/>
<g font-size="3.5">
<text x="224.2" y="194.8">TACO</text>
<text x="222.1" y="200.3">07.CONNECTOR</text>
</g>
<g font-size="2.6" fill="#000080">
<text x="185.6" y="17.7">R73</text>
<text x="225.9" y="12.2">T9</text>
<text x="225.9" y="15.7">5V</text>
<text x="234.6" y="12.2">T10</text>
<text x="234.6" y="15.7">C2</text>
<text x="242.1" y="12.2">T8</text>
<text x="242.1" y="15.7">3.3V</text>
<text x="158.4" y="20.6">R74</text>
<text x="160.1" y="23.5">NC</text>
<text x="168.8" y="18.3">R75</text>
<text x="170.6" y="21.2">NC</text>
<text x="189.1" y="20.6">NC</text>
<text x="230.5" y="40.3">R76</text>
<text x="231.4" y="46.9">R77</text>
<text x="238.6" y="44.6">NC/33R</text>
<text x="165.1" y="53.9">T11</text>
<text x="172" y="53.9">T12</text>
<text x="180.1" y="53.9">T13</text>
<text x="233.7" y="51.6">NC 5%</text>
<text x="163.9" y="56.8">SCL</text>
<text x="171.4" y="56.8">SDA</text>
<text x="180.1" y="57.4">D2</text>
<text x="224.7" y="63.8">T14</text>
<text x="155.8" y="70.4">R82</text>
<text x="168.3" y="68.1">R80</text>
<text x="170" y="71">NC</text>
<text x="179" y="68.1">R78</text>
<text x="180.7" y="71.3">NC</text>
<text x="189.7" y="68.1">R79</text>
<text x="192.9" y="71">0R</text>
<text x="224.2" y="66.6">PWM</text>
<text x="156.4" y="73.3">NC</text>
<text x="200.4" y="77">GND</text>
<text x="201" y="74.2">T15</text>
<text x="217.2" y="75.6">U10</text>
<text x="224.7" y="75.3">NC/24C02</text>
<text x="157" y="86.9">R81</text>
<text x="158.1" y="89.5">NC</text>
<text x="166.5" y="95.3">R83</text>
<text x="179.8" y="95.3">R84</text>
<text x="190" y="95.3">R85</text>
<text x="167.1" y="98.8">4.7K</text>
<text x="181.3" y="98.2">4.7K</text>
<text x="192" y="98.2">NC</text>
<text x="210" y="109.2">C108</text>
<text x="210.2" y="112.1">100NF</text>
<text x="146.8" y="134.7">R86</text>
<text x="162.8" y="135">R87</text>
<text x="181.3" y="135.3">U11</text>
<text x="188.8" y="135">NC/DS18B20U+T&amp;R</text>
<text x="224.2" y="137.9">R</text>
<text x="226" y="137.9">88</text>
<text x="231.7" y="137.9">33R 5%R0402</text>
<text x="146.6" y="138.4">10R</text>
<text x="163.3" y="138.2">4.7K</text>
<text x="228.8" y="149.4">R89</text>
<text x="95.3" y="153.8">J9</text>
<text x="162.2" y="152.4">C109</text>
<text x="162.2" y="155.2">10uF</text>
<text x="174.3" y="155.2">100NF</text>
<text x="174.9" y="152.9">C110</text>
<text x="231.1" y="152.4">NC</text>
<text x="94.4" y="157">6pin</text>
</g>
<g font-size="2.6">
<text x="199.3" y="13.4">3V3</text>
<text x="169.7" y="23.8">R0402</text>
<text x="185.3" y="23.8">R0402</text>
<text x="160.1" y="26.7">R0402</text>
<text x="161.9" y="29">5%</text>
<text x="172.3" y="26.7">5%</text>
<text x="187.7" y="26.1">5%</text>
<text x="141.4" y="33.1">I2C_SDA</text>
<text x="252.5" y="33.6">3V3</text>
<text x="139.9" y="39.4">GPIO4_D2</text>
<text x="141.4" y="36.2">I2C_SCL</text>
<text x="238.6" y="40">R0402</text>
<text x="250.8" y="36.5">VCC5V0_SYS</text>
<text x="258.3" y="39.4">GPIO4_C2</text>
<text x="232.2" y="44.6">5%</text>
<text x="240.7" y="47.2">R0402</text>
<text x="257.7" y="42.6">GPIO4_C6</text>
<text x="257.7" y="49">PWM_33</text>
<text x="156.1" y="75.9">R0402</text>
<text x="170" y="74.2">R0402</text>
<text x="171.7" y="76.5">1%</text>
<text x="180.7" y="74.2">R0402</text>
<text x="182.5" y="76.5">1%</text>
<text x="191.1" y="73.9">R0402</text>
<text x="193.5" y="76.2">1%</text>
<text x="58.2" y="80.3">VCC5V0_SYS</text>
<text x="71" y="82.8">I2C_SCL</text>
<text x="137.3" y="81.1">SDA</text>
<text x="157" y="78.2">5%</text>
<text x="213.7" y="79.9">5</text>
<text x="213.7" y="82.8">6</text>
<text x="245.3" y="79.9">1</text>
<text x="245.3" y="82.8">2</text>
<text x="70.4" y="88.9">GPIO4_D2</text>
<text x="70.7" y="85.5">I2C_SDA</text>
<text x="137.3" y="84.3">SCL</text>
<text x="213.7" y="85.7">7</text>
<text x="213.7" y="88.6">8</text>
<text x="245.3" y="85.7">3</text>
<text x="245.3" y="88.6">4</text>
<text x="72.7" y="91.8">GPIO4_C2</text>
<text x="157.3" y="92.4">R0402</text>
<text x="158.7" y="94.7">5%</text>
<text x="167.1" y="102">R0402</text>
<text x="180.7" y="101.7">R0402</text>
<text x="191.1" y="101.7">R0402</text>
<text x="57.1" y="103.4">3V3</text>
<text x="147.7" y="105.5">3V3</text>
<text x="168.5" y="104.6">1%</text>
<text x="182.2" y="104.3">1%</text>
<text x="193.2" y="104">1%</text>
<text x="214.9" y="104.2">2</text>
<text x="223.3" y="104.2">1</text>
<text x="210.8" y="115">C0402</text>
<text x="212" y="117.3">X5R</text>
<text x="212" y="119.6">16V</text>
<text x="127.1" y="135.6">VCC5V0_SYS</text>
<text x="90" y="140.5" transform="rotate(-90 90 140.5)">10</text>
<text x="146.6" y="142.2">R0805</text>
<text x="163.1" y="141.1">R0402</text>
<text x="163.6" y="143.7">1%</text>
<text x="177.8" y="139.5">5</text>
<text x="177.8" y="142.5">6</text>
<text x="209.4" y="139.5">1</text>
<text x="209.4" y="142.5">2</text>
<text x="263.2" y="141.1">7_A_D</text>
<text x="42.6" y="146">VCC5V0_SYS</text>
<text x="54.7" y="149.1">3V3</text>
<text x="81.4" y="144.7">1</text>
<text x="81.4" y="147.7">2</text>
<text x="146.8" y="144.8">5%</text>
<text x="177.8" y="145.3">7</text>
<text x="177.8" y="148.2">8</text>
<text x="209.4" y="145.3">3</text>
<text x="209.4" y="148.2">4</text>
<text x="42" y="154.4">I2C_SCL</text>
<text x="81.4" y="150.5">3</text>
<text x="81.4" y="153.4">4</text>
<text x="158.7" y="153.8" transform="rotate(-90 158.7 153.8)">1</text>
<text x="169.7" y="153.8" transform="rotate(-90 169.7 153.8)">2</text>
<text x="229.7" y="155.2">R0402</text>
<text x="40.3" y="160.4">GPIO4_D2</text>
<text x="42" y="157">I2C_SDA</text>
<text x="81.4" y="156.3">5</text>
<text x="81.4" y="159.2">6</text>
<text x="162.2" y="158.2">C0603</text>
<text x="162.2" y="161">X5R</text>
<text x="174.6" y="158.7">C0402</text>
<text x="176.1" y="161.3">16V</text>
<text x="231.1" y="157.6">5%</text>
<text x="40.6" y="163.6">GPIO4_C2</text>
<text x="81.4" y="162.1">7</text>
<text x="81.4" y="165">8</text>
<text x="158.7" y="162.2" transform="rotate(-90 158.7 162.2)">2</text>
<text x="162.2" y="163.9">10V</text>
<text x="169.7" y="162.2" transform="rotate(-90 169.7 162.2)">1</text>
<text x="176.1" y="163.9">X5R</text>
<text x="90" y="172" transform="rotate(-90 90 172)">9</text>
<text x="176.1" y="194.6">Size</text>
<text x="194.3" y="194.1">Title:</text>
<text x="271.4" y="194.6">REV</text>
<text x="177.5" y="200.1">A</text>
<text x="186.8" y="200.4">Page Name:</text>
<text x="270.8" y="200.1">V1.61</text>
<text x="175.8" y="204.5">Date:</text>
<text x="185.6" y="204.5">Monday, March 30, 2026</text>
<text x="231.9" y="204.5">Sheet</text>
<text x="246.7" y="204.8">7</text>
<text x="255.1" y="204.5">of</text>
<text x="263.5" y="204.8">17</text>
</g>
<g font-size="2.6" fill="#f00">
<text x="185.3" y="50.4">PI-GPIO19</text>
<text x="205.1" y="49">pwm_gpio</text>
<text x="107.1" y="80.8">PI-I2C0-SDA</text>
<text x="107.4" y="84.3">PI-I2C0-SCL</text>
<text x="49.6" y="93.3">pwm_gpio</text>
<text x="66.3" y="150.4">pwm_gpio</text>
</g>
<g font-size="2.6" fill="#004080">
<text x="218.7" y="81.7">SDA</text>
<text x="238.6" y="81.7">A0</text>
<text x="218.7" y="87.5">WP</text>
<text x="218.7" y="84.6">SCL</text>
<text x="238.6" y="87.5">A2</text>
<text x="238.6" y="84.6">A1</text>
<text x="218.7" y="90.4">VCC</text>
<text x="236" y="90.4">GND</text>
<text x="182.7" y="141.4">NC</text>
<text x="202" y="141.4">DQ</text>
<text x="86.3" y="146.6">1</text>
<text x="86.3" y="149.5">2</text>
<text x="91.9" y="146.8" transform="rotate(-90 91.9 146.8)">10</text>
<text x="182.7" y="147.2">NC</text>
<text x="182.7" y="144.3">NC</text>
<text x="202.1" y="147.2">NC</text>
<text x="202.1" y="144.3">NC</text>
<text x="86.3" y="152.4">3</text>
<text x="86.3" y="155.2">4</text>
<text x="182.7" y="150">VCC</text>
<text x="200.1" y="150">GND</text>
<text x="86.3" y="158.2">5</text>
<text x="86.3" y="161">6</text>
<text x="86.3" y="164">7</text>
<text x="86.3" y="166.8">8</text>
<text x="91.9" y="167.1" transform="rotate(-90 91.9 167.1)">9</text>
</g>
<g font-size="2.1">
<text x="30.4" y="2.2">5</text>
<text x="85.4" y="2.2">4</text>
<text x="140.4" y="2.2">3</text>
<text x="195.4" y="2.2">2</text>
<text x="250.4" y="2.2">1</text>
<text x=".8" y="30.1">D</text>
<text x="278.7" y="30.1">D</text>
<text x=".8" y="80.8">C</text>
<text x="278.7" y="80.8">C</text>
<text x=".8" y="131.5">B</text>
<text x="278.7" y="131.5">B</text>
<text x=".8" y="182.2">A</text>
<text x="278.7" y="182.2">A</text>
<text x="30.4" y="207.8">5</text>
<text x="85.4" y="207.8">4</text>
<text x="140.4" y="207.8">3</text>
<text x="195.4" y="207.8">2</text>
<text x="250.4" y="207.8">1</text>
</g>
</svg>
